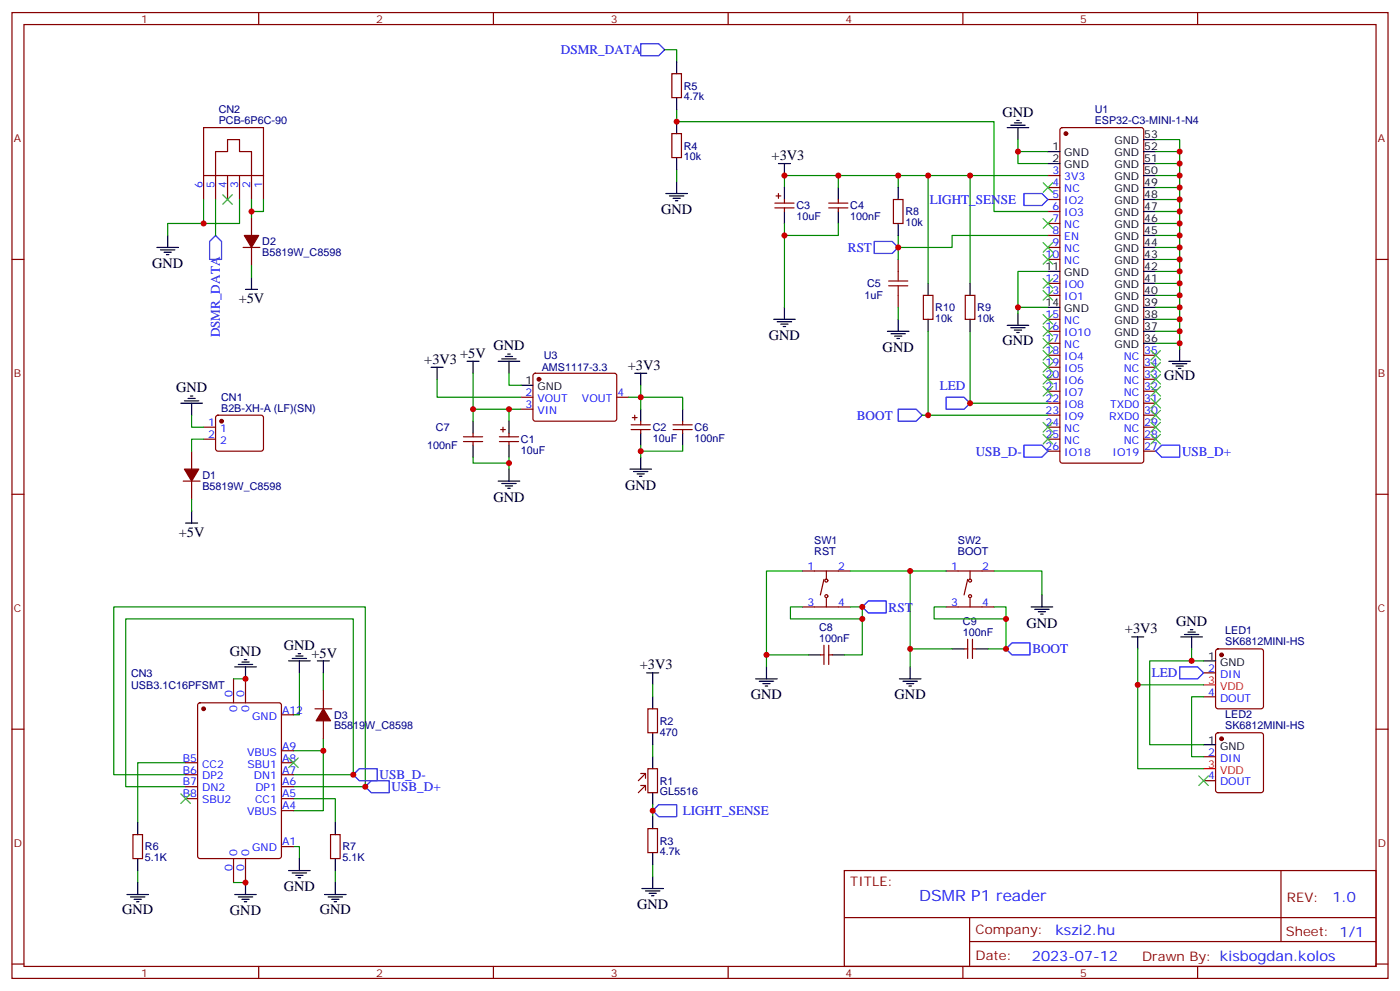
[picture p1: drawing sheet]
<svg xmlns="http://www.w3.org/2000/svg" width="412mm" height="292mm" viewBox="0 0 412 292" stroke-linecap="round" stroke-linejoin="round" font-family="sans-serif">
<g fill="none" stroke="#870000" stroke-width=".35">
<path d="M3.5 3.7h405.4v284.3h-405.4zM7.1 7.2h398.2v277.3h-398.2zM76.2 3.7v3.5M145.3 3.7v3.5M214.5 3.7v3.5M283.6 3.7v3.5M352.8 3.7v3.5M60 37.6h17.6v14.1h-17.6zM197.9 21.7h2.8v7.1h-2.8zM197.9 39.3h2.8v7.1h-2.8zM312.4 37.8l.5-.2h23.3l.6 .4 .1 97.6-.5 .7h-23.5l-.6-.4-.1-97.6zM60 51.7v7"/>
<path d="M63.5 58.7v-14.1h3.5v-3.5h3.6v3.5h3.5v14.1M67 51.7v7M70.6 51.7v7M77.6 51.7v7M228.2 59.8h5.7M228.6 57.7h1.4M229.3 57v1.4M231.1 58.7v1.1M244.1 59.8h5.7M246.9 58.7v1.1M263.2 58.7h2.8v7.1h-2.8zM308.7 51.7h3.5"/>
<path d="M308.7 55.2h3.5M308.7 58.7h3.5M3.5 76.4h3.6M71.6 72.8h5M74.1 64v5.3M74.1 72.8v5.3M228.2 61.2h5.7M231.1 61.2v1.1M244.1 61.2h5.7M246.9 61.2v1.1M264.6 76.4v3.5M308.7 76.4h3.5"/>
<path d="M308.7 62.3h3.5M308.7 65.8h3.5M308.7 69.3h3.5M308.7 72.8h3.5M405.3 76.4h3.6M264.6 87v3.5M272 87h2.8v7h-2.8zM284.3 87h2.9v7h-2.9zM308.7 83.4h3.5M308.7 87h3.5M308.7 94h3.5M308.7 97.5h3.5"/>
<path d="M153.5 116.9h3.5M157.2 110.1l.5-.2h23.5l.5 .7-.1 13-.6 .4-23.6-.1-.4-.6v-12.7zM181.7 116.9h3.5M308.7 101.1h3.5M308.7 104.6h3.5M308.7 108.1h3.5M308.7 111.7h3.5M308.7 115.2h3.5M308.7 118.7h3.5M336.9 104.6h3.5M336.9 108.1h3.5M336.9 111.7h3.5"/>
<path d="M336.9 115.2h3.5M336.9 118.7h3.5M56.4 132.8v5.3M60 125.8h3.5M60 129.3h3.5M63.7 122.4l.5-.2h12.7l.5 .2 .2 .5-.1 9.5-.6 .4h-13l-.4-.7v-9.2zM136.5 128.6h5.7M136.5 130h5.7M139.3 127.5v1.1M139.3 130v1.1M147.1 128.6h5.7M147.1 130h5.7"/>
<path d="M147.5 126.5h1.4M148.2 125.8v1.4M149.9 127.5v1.1M149.9 130v1.1M153.5 120.5h3.5M185.9 126.5h5.7M185.9 125.1h5.7M186.3 122.9h1.4M187 122.2v1.4M188.7 124v1.1M188.7 126.5v1M198.3 126.5h5.6"/>
<path d="M198.3 125.1h5.6M201.1 124v1.1M201.1 126.5v1M308.7 122.2h3.5M308.7 125.8h3.5M308.7 129.3h3.5M308.7 132.8h3.5M336.9 122.2h3.5M336.9 125.8h3.5M336.9 129.3h3.5M336.9 132.8h3.5M3.5 145.5h3.6"/>
<path d="M54 141.6h4.9M56.4 141.6v5.3M405.3 145.5h3.6M236.4 178.7h14.1M236.4 168.1h14.1M242.7 170.6l-1 4.6M243.4 168.1v2.5M243.4 176.2v2.5M278.7 178.7h14.1M278.7 168.1h14.1M285 170.6l-1 4.6M285.8 168.1v2.5"/>
<path d="M285.8 176.2v2.5M68.8 199.8v7.1M72.3 199.8v7.1M241.7 192.8h1M242.7 190v5.6M244.1 190v5.6M244.1 192.8h1.1M284 191h1M285 188.2v5.7M286.5 188.2v5.7M286.5 191h1M354.5 198.1h3.6"/>
<path d="M358.3 191.2l.5-.2h12.7l.5 .2 .2 .5v16.3l-.3 .5-.4 .2h-12.7l-.5-.3-.2-.4v-16.3zM3.5 214.7h3.6M58.4 207.1l.5-.2h23.3l.6 .4 .1 44.8-.5 .6-23.5 .1-.6-.5-.1-44.7zM82.9 210.4h3.5M92.8 208.7h4.9M95.2 203.4v5.3M95.2 212.2v5.3M190.9 208.7h2.8v7h-2.8zM354.5 205.1h3.6M358.3 215.9l.5-.2h12.7l.5 .2 .2 .5v16.3l-.3 .5-.4 .2h-12.7l-.5-.3-.2-.4v-16.3zM405.3 214.7h3.6M54.7 224.5h3.5"/>
<path d="M54.7 228.1h3.5M54.7 231.6h3.5M54.7 235.1h3.5M82.9 224.5h3.5M82.9 228.1h3.5M82.9 231.6h3.5M82.9 235.1h3.5M82.9 238.7h3.5M82.9 221h3.5M188.7 227.7h1.4v1.4M188.7 231.2h1.4v1.5M190.1 227.7l-2.1 2.1"/>
<path d="M190.1 231.2l-2.1 2.2M190.9 226.3h2.8v7.1h-2.8zM354.5 222.8h3.6M354.5 229.8h3.6M39.2 245.7h2.8v7.1h-2.8zM68.8 252.8v7M72.3 252.8v7M82.9 249.2h3.5M97.4 245.7h2.8v7.1h-2.8zM190.9 243.9h2.8v7.1h-2.8zM248.7 256.3h156.6v28.2h-156.6zM377.3 256.3v20.9"/>
<path d="M248.7 270.1h156.5M285.6 277.2h119.6M285.6 270.1v14.2M3.5 283.8h3.6M76.2 284.5v3.5M145.3 284.5v3.5M214.5 284.5v3.5M283.6 284.5v3.5M352.8 284.5v3.5M405.3 283.8h3.6"/>
<circle cx="243.4" cy="170.9" r=".44"/>
<circle cx="243.4" cy="175.5" r=".44"/>
<circle cx="285.7" cy="170.9" r=".44"/>
<circle cx="285.7" cy="175.5" r=".44"/>
</g>
<g fill="#870000" stroke="#870000" stroke-width=".35">
<path d="M95.2 208.7l2.2 3.5h-4.3z"/>
<path d="M54.3 138.1h4.3l-2.2 3.5z"/>
<path d="M72 69.3h4.2l-2.1 3.5z"/>
<circle cx="314" cy="39.3" r=".53"/>
<circle cx="60" cy="208.7" r=".53"/>
<circle cx="158.7" cy="111.7" r=".53"/>
<circle cx="359.8" cy="192.8" r=".53"/>
<circle cx="65.3" cy="124" r=".53"/>
<circle cx="359.8" cy="217.5" r=".53"/>
</g>
<g fill="none" stroke="#000" stroke-width=".35">
<path d="M199.3 18.2v3.5M199.3 28.8v3.5M199.3 35.8v3.5M296.7 37.6h6.3M297.7 36.9h4.3M298.8 36.2h2.1M299.5 35.5h.7M299.9 37.6v3.5M196.1 57h6.4M197.2 57.7h4.2M198.3 58.4h2.1M199 59.1h.7"/>
<path d="M199.3 46.4v3.5M199.3 53.4v3.6M229.3 48.2h3.5M231.1 48.2v3.5M231.1 55.2v3.5M246.9 55.2v3.5M264.6 55.2v3.5M308.7 44.6h3.5M308.7 48.2h3.5M336.9 44.6h3.5M336.9 48.2h3.5M336.9 58.7h3.5"/>
<path d="M336.9 55.2h3.5M336.9 51.7h3.5M336.9 41.1h3.5M46.2 72.8h6.4M47.3 73.6h4.2M48.3 74.3h2.1M49 75h.7M49.4 69.3v3.5M231.1 62.3v3.5M246.9 62.3v3.5M264.6 65.8v3.5M308.7 79.9h3.5"/>
<path d="M336.9 79.9h3.5M336.9 76.4h3.5M336.9 72.8h3.5M336.9 69.3h3.5M336.9 65.8h3.5M336.9 62.3h3.5M72.3 85.2h3.5M74.1 81.7v3.5M227.9 94h6.3M229 94.7h4.2M230 95.4h2.1M230.7 96.1h.7"/>
<path d="M231.1 90.5v3.5M261.4 97.5h6.4M262.5 98.2h4.2M263.5 99h2.1M264.2 99.7h.7M264.6 94v3.5M273.4 83.4v3.6M273.4 94v3.5M285.8 83.4v3.6M285.8 94v3.5M296.7 95.8h6.3M297.7 96.5h4.3"/>
<path d="M298.8 97.2h2.1M299.5 97.9h.7M299.9 92.3v3.5M308.7 90.5h3.5M336.9 90.5h3.5M336.9 97.5h3.5M336.9 94h3.5M336.9 87h3.5M336.9 83.4h3.5M53.3 118.7h6.3M54.3 118h4.3M55.4 117.3h2.1"/>
<path d="M56.1 116.6h.7M56.4 118.7v3.5M127 108.1h3.5M128.8 108.1v3.6M137.6 106.4h3.5M139.3 106.4v3.5M146.8 106.4h6.3M147.8 105.7h4.2M148.9 105h2.1M149.6 104.2h.7M149.9 106.4v3.5M153.5 113.4h3.5"/>
<path d="M187 109.9h3.5M188.7 109.9v3.5M336.9 101.1h3.5M344.3 106.4h6.4M345.4 107.1h4.2M346.4 107.8h2.1M347.1 108.5h.7M347.5 102.8v3.6M139.3 124v3.5M139.3 131.1v3.5M149.9 124v3.5M149.9 131.1v3.5"/>
<path d="M149.9 138.1v3.5M185.6 138.1h6.3M186.6 138.8h4.3M187.7 139.5h2.1M188.7 120.5v3.5M188.7 127.5v3.6M188.7 134.6v3.5M201.1 120.5v3.5M201.1 127.5v3.6M54.7 154h3.5M56.4 150.5v3.5M146.8 141.6h6.3"/>
<path d="M147.8 142.3h4.2M148.9 143.1h2.1M149.6 143.8h.7M188.4 140.2h.7M303.7 178.7h6.4M304.8 179.4h4.2M306.9 175.2v3.5M69.1 196.3h6.4M70.2 195.6h4.2M71.3 194.9h2.1M72 194.2h.7M72.3 196.3v3.5"/>
<path d="M85 194.6h6.4M86.1 193.9h4.2M87.1 193.1h2.2M87.8 192.4h.7M88.2 194.6v3.5M93.5 194.6h3.5M95.2 194.6v3.5M190.5 198.1h3.5M192.3 198.1v3.5M222.6 199.8h6.4M225.8 196.3v3.5M238.1 192.8h3.6"/>
<path d="M245.2 192.8h3.5M264.9 199.8h6.4M268.1 196.3v3.5M280.5 191h3.5M287.5 191h3.5M305.9 180.1h2.1M306.6 180.8h.7M333.4 187.5h3.5M335.1 187.5v3.5M347.8 187.5h6.4M348.9 186.8h4.2M350 186.1h2.1"/>
<path d="M350.7 185.4h.7M351 187.5v3.5M354.5 194.6h3.6M192.3 205.1v3.6M192.3 215.7v3.6M223.7 200.6h4.2M224.7 201.3h2.1M225.4 202h.7M266 200.6h4.2M267.1 201.3h2.1M267.8 202h.7M354.5 219.3h3.6"/>
<path d="M192.3 222.8v3.5M192.3 233.4v3.5M40.6 242.2v3.5M40.6 252.8v3.5M40.6 259.8v3.5M72.3 259.8v3.5M85 256.3h6.4M86.1 257h4.2M87.1 257.7h2.2M87.8 258.4h.7M88.2 252.8v3.5M98.8 242.2v3.5"/>
<path d="M98.8 252.8v3.5M98.8 259.8v3.5M192.3 240.4v3.5M192.3 251v3.5M192.3 258.1v3.5M37.4 263.3h6.3M38.5 264.1h4.2M39.5 264.8h2.1M40.2 265.5h.7M69.1 263.3h6.4M70.2 264.1h4.2M71.3 264.8h2.1"/>
<path d="M72 265.5h.7M95.6 263.3h6.4M96.7 264.1h4.2M97.7 264.8h2.1M98.4 265.5h.7M189.1 261.6h6.3M190.1 262.3h4.3M191.2 263h2.1M191.9 263.7h.7"/>
</g>
<g fill="none" stroke="#008700" stroke-width=".35">
<path d="M195.8 14.6h3.5v3.6M199.3 32.3v3.5h93.5v26.5h15.9M60 58.7v7.1M63.5 58.7v10.6M70.6 58.7v7.1h-21.2v3.5M74.1 58.7v5.3M77.6 58.7v3.6h-3.5M199.3 49.9v3.5M246.9 51.7v3.5M264.6 51.7v3.5M273.4 51.7v31.7M285.8 51.7v31.7"/>
<path d="M299.9 41.1v3.5h8.8M299.9 44.6v3.6h8.8M308.7 51.7h-77.6v3.5M340.4 41.1h7.1v61.7M340.4 44.6h7.1M340.4 48.2h7.1M340.4 51.7h7.1M340.4 55.2h7.1M340.4 58.7h7.1M74.1 78.1v3.6M231.1 65.8v24.7M246.9 65.8v3.5h-15.8"/>
<path d="M264.6 69.3v3.5h15.9v-3.5h28.2M264.6 72.8v3.6M308.7 79.9h-8.8v12.4M340.4 62.3h7.1M340.4 65.8h7.1M340.4 69.3h7.1M340.4 72.8h7.1M340.4 76.4h7.1M340.4 79.9h7.1M264.6 90.5v3.5M273.4 97.5v24.7M285.8 97.5v21.2h22.9"/>
<path d="M299.9 90.5h8.8M340.4 83.4h7.1M340.4 87h7.1M340.4 90.5h7.1M340.4 94h7.1M340.4 97.5h7.1M128.8 111.7v5.2h24.7M139.3 109.9v10.6h14.2M149.9 109.9v3.5h3.6M188.7 113.4v3.5h-3.5M340.4 101.1h7.1M56.4 122.2v3.6h3.6"/>
<path d="M60 129.3h-3.6v3.5M139.3 134.6v1.7h10.6M139.3 120.5v3.5M149.9 120.5v3.5M149.9 134.6v3.5M188.7 120.5v-3.6h12.4v3.6M188.7 131.1v3.5M201.1 131.1v1.7h-12.4M271.6 122.2h37.1M56.4 146.9v3.6M236.4 168.1h-10.6v28.2M236.4 178.7h-3.6v3.5h21.2v-3.5h-3.5"/>
<path d="M250.5 168.1h17.6M278.7 168.1h-10.6v28.2M278.7 178.7h-3.5v3.5h21.1v-3.5h-3.5M292.8 168.1h14.1v7.1M68.8 199.8h3.5M88.2 198.1v12.3h-1.8M95.2 198.1v5.3M225.8 192.8h12.3M254 182.2v10.6h-5.3M268.1 191h12.4M296.3 182.2v8.8h-5.3M335.1 191v10.6h19.4"/>
<path d="M351 191v3.6h3.5M351 194.6h-12.3v24.7h15.8M95.2 217.5v3.5M192.3 201.6v3.5M192.3 219.3v3.5M335.1 201.6v24.7h19.4M354.5 205.1h-3.5v17.7h3.5M54.7 224.5h-14.1v17.7M54.7 228.1h-21.2v-49.4h74.1v52.9h-21.2M86.4 221h8.8v17.7h-8.8M86.4 235.1h12.4v7.1M86.4 228.1h17.7v-45.9h-67.1v49.4h17.7"/>
<path d="M192.3 236.9v3.5M40.6 256.3v3.5M68.8 259.8h3.5M86.4 249.2h1.8v3.6M98.8 256.3v3.5M192.3 254.5v3.6"/>
</g>
<path d="M354.5 201.6h3.6M354.5 226.3h3.6" fill="none" stroke="#f00" stroke-width=".35"/>
<g fill="none" stroke="#00f" stroke-width=".35">
<path d="M188.7 12.9h5.3l1.8 1.7-1.8 1.8h-5.3zM301.6 57h5.3l1.8 1.7-1.8 1.8h-5.3zM63.5 69.3l1.8 1.8v5.3h-3.6v-5.3zM257.5 71.1h5.3l1.8 1.7-1.8 1.8h-5.3zM278.7 116.9h5.3l1.8 1.8-1.8 1.8h-5.3zM264.6 120.5h5.3l1.7 1.7-1.7 1.8h-5.3zM301.6 131.1h5.3l1.8 1.7-1.8 1.8h-5.3zM340.4 132.8l1.8-1.7h5.3v3.5h-5.3zM254 178.7l1.8-1.8h5.3v3.5h-5.3zM296.3 191l1.8-1.7h5.3v3.5h-5.3zM347.5 196.3h5.3l1.7 1.8-1.7 1.7h-5.3zM104.1 228.1l1.7-1.8h5.3v3.5h-5.3z"/>
<path d="M107.6 231.6l1.8-1.8h5.3v3.6h-5.3zM192.3 238.7l1.7-1.8h5.3v3.5h-5.3z"/>
</g>
<g fill="none" stroke="#3c3" stroke-width=".35">
<path d="M65.6 57.3l2.8 2.8M68.4 57.3l-2.8 2.8M307.3 53.8l2.8 2.8M310.1 53.8l-2.8 2.8M307.3 75l2.8 2.8M307.3 71.4l2.8 2.9M307.3 64.4l2.8 2.8M310.1 75l-2.8 2.8M310.1 71.4l-2.8 2.9M310.1 64.4l-2.8 2.8M307.3 99.7l2.8 2.8M307.3 92.6l2.8 2.8"/>
<path d="M307.3 82l2.8 2.8M307.3 85.5l2.8 2.9M307.3 96.1l2.8 2.9M310.1 99.7l-2.8 2.8M310.1 92.6l-2.8 2.8M310.1 82l-2.8 2.8M310.1 85.5l-2.8 2.9M310.1 96.1l-2.8 2.9M307.3 103.2l2.8 2.8M307.3 106.7l2.8 2.8M307.3 110.2l2.8 2.9M307.3 113.8l2.8 2.8"/>
<path d="M310.1 103.2l-2.8 2.8M310.1 106.7l-2.8 2.8M310.1 110.2l-2.8 2.9M310.1 113.8l-2.8 2.8M339 103.2l2.8 2.8M339 106.7l2.8 2.8M339 110.2l2.8 2.9M339 113.8l2.8 2.8M339 117.3l2.8 2.8M341.8 103.2l-2.8 2.8M341.8 106.7l-2.8 2.8M341.8 110.2l-2.8 2.9"/>
<path d="M341.8 113.8l-2.8 2.8M341.8 117.3l-2.8 2.8M307.3 127.9l2.8 2.8M307.3 124.4l2.8 2.8M310.1 127.9l-2.8 2.8M310.1 124.4l-2.8 2.8M339 124.4l2.8 2.8M339 127.9l2.8 2.8M339 120.8l2.8 2.8M341.8 124.4l-2.8 2.8M341.8 127.9l-2.8 2.8M341.8 120.8l-2.8 2.8"/>
<path d="M53.3 233.7l2.8 2.8M56.1 233.7l-2.8 2.8M85 223.1l2.8 2.9M87.8 223.1l-2.8 2.9M353.1 228.4l2.9 2.8M356 228.4l-2.9 2.8"/>
</g>
<path d="M264.6 79.9v2.8M261.8 84.1h5.6M261.8 82.7h5.6M264.6 84.1v2.9" fill="none" stroke="#a10000" stroke-width=".35"/>
<g fill="#c00">
<circle cx="95.3" cy="221" r=".88"/>
<circle cx="104.1" cy="228.1" r=".88"/>
<circle cx="107.6" cy="231.6" r=".88"/>
<circle cx="347.5" cy="44.6" r=".88"/>
<circle cx="347.5" cy="48.2" r=".88"/>
<circle cx="347.5" cy="51.7" r=".88"/>
<circle cx="347.5" cy="55.2" r=".88"/>
<circle cx="347.5" cy="58.7" r=".88"/>
<circle cx="347.5" cy="62.3" r=".88"/>
<circle cx="347.5" cy="65.8" r=".88"/>
<circle cx="347.5" cy="69.3" r=".88"/>
<circle cx="347.5" cy="72.8" r=".88"/>
<circle cx="347.5" cy="76.4" r=".88"/>
<circle cx="347.5" cy="79.9" r=".88"/>
<circle cx="347.5" cy="83.4" r=".88"/>
<circle cx="347.5" cy="87" r=".88"/>
<circle cx="347.5" cy="90.5" r=".88"/>
<circle cx="347.5" cy="94" r=".88"/>
<circle cx="347.5" cy="97.5" r=".88"/>
<circle cx="299.9" cy="90.5" r=".88"/>
<circle cx="72.3" cy="199.8" r=".88"/>
<circle cx="72.3" cy="259.8" r=".88"/>
<circle cx="60" cy="65.8" r=".88"/>
<circle cx="74.1" cy="62.3" r=".88"/>
<circle cx="149.9" cy="120.5" r=".88"/>
<circle cx="188.7" cy="116.9" r=".88"/>
<circle cx="299.9" cy="44.6" r=".88"/>
<circle cx="231.1" cy="69.3" r=".88"/>
<circle cx="246.9" cy="51.7" r=".88"/>
<circle cx="231.1" cy="51.7" r=".88"/>
<circle cx="264.6" cy="51.7" r=".88"/>
<circle cx="264.6" cy="72.8" r=".88"/>
<circle cx="285.8" cy="51.7" r=".88"/>
<circle cx="188.7" cy="132.8" r=".88"/>
<circle cx="139.3" cy="120.5" r=".88"/>
<circle cx="149.9" cy="136.3" r=".88"/>
<circle cx="192.3" cy="238.7" r=".88"/>
<circle cx="285.8" cy="118.7" r=".88"/>
<circle cx="225.8" cy="192.8" r=".88"/>
<circle cx="268.1" cy="191" r=".88"/>
<circle cx="268.1" cy="168.1" r=".88"/>
<circle cx="254" cy="182.2" r=".88"/>
<circle cx="254" cy="178.7" r=".88"/>
<circle cx="335.1" cy="201.6" r=".88"/>
<circle cx="351" cy="194.6" r=".88"/>
<circle cx="347.5" cy="101.1" r=".88"/>
<circle cx="199.3" cy="35.8" r=".88"/>
<circle cx="296.3" cy="182.2" r=".88"/>
<circle cx="296.3" cy="191" r=".88"/>
<circle cx="273.4" cy="122.2" r=".88"/>
<circle cx="273.4" cy="51.7" r=".88"/>
</g>
<text font-size="4.6" fill="#00f" x="270.8" y="265.3">DSMR P1 reader</text>
<g font-size="4.2">
<text x="295.3" y="34.4">GND</text>
<text x="227.3" y="47.1">+3V3</text>
<text x="194.7" y="63.1">GND</text>
<text x="44.8" y="78.8">GND</text>
<text x="70.3" y="89.2">+5V</text>
<text x="226.5" y="100.1">GND</text>
<text x="295.3" y="101.4">GND</text>
<text x="125" y="107">+3V3</text>
<text x="135.6" y="105.3">+5V</text>
<text x="145.3" y="103.1">GND</text>
<text x="260" y="103.6">GND</text>
<text x="185" y="108.8">+3V3</text>
<text x="342.9" y="112">GND</text>
<text x="51.9" y="115.5">GND</text>
<text x="145.3" y="147.7">GND</text>
<text x="184.1" y="144.2">GND</text>
<text x="52.7" y="158">+5V</text>
<text x="302.3" y="184.8">GND</text>
<text x="346.4" y="184.3">GND</text>
<text x="83.6" y="191.3">GND</text>
<text x="331.4" y="186.4">+3V3</text>
<text x="67.7" y="193.1">GND</text>
<text x="91.7" y="193.9">+5V</text>
<text x="188.5" y="197">+3V3</text>
<text x="221.2" y="205.9">GND</text>
<text x="263.5" y="205.9">GND</text>
<text x="83.6" y="262.4">GND</text>
<text x="36" y="269">GND</text>
<text x="67.7" y="269.4">GND</text>
<text x="94.2" y="269">GND</text>
<text x="187.7" y="267.7">GND</text>
</g>
<g font-size="4.2" fill="#00f">
<text x="392.5" y="265.6">1.0</text>
<text x="310.9" y="275.1">kszi2.hu</text>
<text x="304" y="282.9">2023-07-12</text>
</g>
<g font-size="3.9" fill="#00f">
<text x="165.2" y="15.9">DSMR_DATA</text>
<text x="273.9" y="60.1">LIGHT_SENSE</text>
<text x="249.8" y="74.1">RST</text>
<text x="64.8" y="99.4" transform="rotate(-90 64.8 99.4)">DSMR_DATA</text>
<text x="276.8" y="114.7">LED</text>
<text x="252.4" y="123.5">BOOT</text>
<text x="287.4" y="134.1">USB_D-</text>
<text x="348.2" y="134.1">USB_D+</text>
<text x="261.8" y="180">RST</text>
<text x="304.1" y="192.4">BOOT</text>
<text x="339.3" y="199.3">LED</text>
<text x="111.8" y="229.3">USB_D-</text>
<text x="115.4" y="232.8">USB_D+</text>
<text x="201.1" y="239.9">LIGHT_SENSE</text>
</g>
<g font-size="3.9" fill="#800">
<text x="250.5" y="260.9">TITLE:</text>
<text x="379.1" y="265.6">REV:</text>
<text x="287.4" y="275.1">Company:</text>
<text x="378.7" y="275.7">Sheet: 1/1</text>
<text x="287.4" y="282.8">Date:</text>
<text x="336.4" y="282.8">Drawn By: kisbogdan.kolos</text>
</g>
<g font-size="3.2" fill="#800">
<text x="41.6" y="6.7">1</text>
<text x="110.8" y="6.7">2</text>
<text x="179.9" y="6.7">3</text>
<text x="249.1" y="6.7">4</text>
<text x="318.2" y="6.7">5</text>
<text x="4.1" y="41.8">A</text>
<text x="405.9" y="41.8">A</text>
<text x="4.1" y="110.9">B</text>
<text x="405.9" y="110.9">B</text>
<text x="4.1" y="180.1">C</text>
<text x="405.9" y="180.1">C</text>
<text x="4.1" y="249.2">D</text>
<text x="405.9" y="249.2">D</text>
<text x="41.6" y="287.5">1</text>
<text x="110.8" y="287.5">2</text>
<text x="179.9" y="287.5">3</text>
<text x="249.1" y="287.5">4</text>
<text x="318.2" y="287.5">5</text>
</g>
<g font-size="3.2" fill="#000080">
<text x="201.4" y="29.5">4.7k</text>
<text x="201.4" y="26.4">R5</text>
<text x="64.4" y="33.3">CN2</text>
<text x="322.5" y="33.3">U1</text>
<text x="64.4" y="36.5">PCB-6P6C-90</text>
<text x="322.5" y="36.5">ESP32-C3-MINI-1-N4</text>
<text x="201.4" y="47.2">10k</text>
<text x="201.4" y="44">R4</text>
<text x="234.6" y="64.8">10uF</text>
<text x="234.6" y="61.6">C3</text>
<text x="250.5" y="64.8">100nF</text>
<text x="250.5" y="61.6">C4</text>
<text x="266.7" y="63.4">R8</text>
<text x="266.7" y="66.6">10k</text>
<text x="77.3" y="75.4">B5819W_C8598</text>
<text x="77.3" y="72.3">D2</text>
<text x="254.7" y="88.1">1uF</text>
<text x="255.4" y="84.6">C5</text>
<text x="275.5" y="94.8">10k</text>
<text x="275.5" y="91.7">R10</text>
<text x="287.9" y="94.8">10k</text>
<text x="287.9" y="91.7">R9</text>
<text x="160.2" y="105.7">U3</text>
<text x="159.6" y="109.2">AMS1117-3.3</text>
<text x="65.1" y="118">CN1</text>
<text x="65.1" y="121.2">B2B-XH-A (LF)(SN)</text>
<text x="128.4" y="126.9">C7</text>
<text x="153.5" y="130.5">C1</text>
<text x="192.3" y="130.1">10uF</text>
<text x="192.3" y="126.9">C2</text>
<text x="204.6" y="130.1">100nF</text>
<text x="204.6" y="126.9">C6</text>
<text x="125.9" y="132.2">100nF</text>
<text x="153.5" y="133.6">10uF</text>
<text x="59.6" y="141.1">D1</text>
<text x="59.6" y="144.2">B5819W_C8598</text>
<text x="239.9" y="160.3">SW1</text>
<text x="282.2" y="160.3">SW2</text>
<text x="239.9" y="163.5">RST</text>
<text x="282.2" y="163.5">BOOT</text>
<text x="241.3" y="185.7">C8</text>
<text x="283.6" y="184">C9</text>
<text x="241.3" y="188.9">100nF</text>
<text x="283.6" y="187.1">100nF</text>
<text x="360.9" y="189.9">SK6812MINI-HS</text>
<text x="360.9" y="186.8">LED1</text>
<text x="38.6" y="199.2">CN3</text>
<text x="38.7" y="202.8">USB3.1C16PFSMT</text>
<text x="98.4" y="214.7">B5819W_C8598</text>
<text x="98.4" y="211.6">D3</text>
<text x="194.4" y="213.3">R2</text>
<text x="360.9" y="214.6">SK6812MINI-HS</text>
<text x="360.9" y="211.5">LED2</text>
<text x="194.4" y="216.6">470</text>
<text x="194.4" y="231">R1</text>
<text x="194.4" y="234.2">GL5516</text>
<text x="42.7" y="250.4">R6</text>
<text x="100.9" y="250.4">R7</text>
<text x="194.4" y="251.8">4.7k</text>
<text x="194.4" y="248.6">R3</text>
<text x="42.7" y="253.6">5.1K</text>
<text x="100.9" y="253.6">5.1K</text>
</g>
<g font-size="3.2">
<text x="337.1" y="40.7">53</text>
<text x="310" y="44.3">1</text>
<text x="310" y="47.8">2</text>
<text x="313.5" y="46">GND</text>
<text x="328.3" y="46">GND</text>
<text x="328.3" y="42.5">GND</text>
<text x="337.1" y="47.8">51</text>
<text x="337.1" y="44.3">52</text>
<text x="313.5" y="49.6">GND</text>
<text x="328.3" y="53.1">GND</text>
<text x="328.3" y="49.6">GND</text>
<text x="337.1" y="51.3">50</text>
<text x="328.3" y="56.6">GND</text>
<text x="337.1" y="58.4">48</text>
<text x="337.1" y="54.9">49</text>
<text x="328.3" y="63.7">GND</text>
<text x="328.3" y="60.1">GND</text>
<text x="337.1" y="65.4">46</text>
<text x="337.1" y="61.9">47</text>
<text x="328.3" y="70.7">GND</text>
<text x="328.3" y="67.2">GND</text>
<text x="337.1" y="69">45</text>
<text x="328.3" y="77.8">GND</text>
<text x="328.3" y="74.3">GND</text>
<text x="337.1" y="76">43</text>
<text x="337.1" y="72.5">44</text>
<text x="308" y="79.6">11</text>
<text x="313.5" y="81.3">GND</text>
<text x="328.3" y="81.3">GND</text>
<text x="337.1" y="83.1">41</text>
<text x="337.1" y="79.6">42</text>
<text x="328.3" y="88.4">GND</text>
<text x="328.3" y="84.8">GND</text>
<text x="337.1" y="86.6">40</text>
<text x="308" y="90.1">14</text>
<text x="313.5" y="91.9">GND</text>
<text x="328.3" y="95.4">GND</text>
<text x="328.3" y="91.9">GND</text>
<text x="337.1" y="93.7">38</text>
<text x="337.1" y="90.1">39</text>
<text x="328.3" y="99">GND</text>
<text x="337.1" y="100.7">36</text>
<text x="337.1" y="97.2">37</text>
<text x="328.3" y="102.5">GND</text>
<text x="154.8" y="113.1">1</text>
<text x="158.3" y="114.8">GND</text>
<text x="355.9" y="194.2">1</text>
<text x="359.4" y="196">GND</text>
<text x="355.9" y="218.9">1</text>
<text x="359.4" y="220.7">GND</text>
</g>
<g font-size="3.2" fill="#00f">
<text x="310" y="51.3">3</text>
<text x="313.5" y="53.1">3V3</text>
<text x="59.6" y="55.5" transform="rotate(-90 59.6 55.5)">6</text>
<text x="63.1" y="55.5" transform="rotate(-90 63.1 55.5)">5</text>
<text x="66.7" y="55.5" transform="rotate(-90 66.7 55.5)">4</text>
<text x="70.2" y="55.5" transform="rotate(-90 70.2 55.5)">3</text>
<text x="73.7" y="55.5" transform="rotate(-90 73.7 55.5)">2</text>
<text x="77.3" y="55.5" transform="rotate(-90 77.3 55.5)">1</text>
<text x="310" y="54.9">4</text>
<text x="310" y="58.4">5</text>
<text x="313.5" y="56.6">NC</text>
<text x="310" y="61.9">6</text>
<text x="310" y="65.4">7</text>
<text x="313.5" y="60.1">IO2</text>
<text x="313.5" y="63.7">IO3</text>
<text x="310" y="69">8</text>
<text x="313.5" y="67.2">NC</text>
<text x="313.5" y="70.7">EN</text>
<text x="308" y="76">10</text>
<text x="310" y="72.5">9</text>
<text x="313.5" y="74.3">NC</text>
<text x="313.5" y="77.8">NC</text>
<text x="308" y="83.1">12</text>
<text x="308" y="86.6">13</text>
<text x="313.5" y="84.8">IO0</text>
<text x="313.5" y="88.4">IO1</text>
<text x="308" y="93.7">15</text>
<text x="313.5" y="95.4">NC</text>
<text x="308" y="97.2">16</text>
<text x="308" y="100.7">17</text>
<text x="313.5" y="99">IO10</text>
<text x="308" y="104.2">18</text>
<text x="308" y="107.8">19</text>
<text x="313.5" y="102.5">NC</text>
<text x="313.5" y="106">IO4</text>
<text x="331" y="106">NC</text>
<text x="337.1" y="107.8">34</text>
<text x="337.1" y="104.2">35</text>
<text x="308" y="111.3">20</text>
<text x="313.5" y="109.5">IO5</text>
<text x="313.5" y="113.1">IO6</text>
<text x="331" y="113.1">NC</text>
<text x="331" y="109.5">NC</text>
<text x="337.1" y="111.3">33</text>
<text x="154.8" y="116.6">2</text>
<text x="158.3" y="118.4">VOUT</text>
<text x="171.4" y="118.4">VOUT</text>
<text x="181.9" y="116.6">4</text>
<text x="308" y="114.8">21</text>
<text x="308" y="118.4">22</text>
<text x="313.5" y="116.6">IO7</text>
<text x="331" y="116.6">NC</text>
<text x="337.1" y="118.4">31</text>
<text x="337.1" y="114.8">32</text>
<text x="61.3" y="125.4">1</text>
<text x="154.8" y="120.1">3</text>
<text x="158.3" y="121.9">VIN</text>
<text x="308" y="121.9">23</text>
<text x="308" y="125.4">24</text>
<text x="313.5" y="120.1">IO8</text>
<text x="313.5" y="123.6">IO9</text>
<text x="326.8" y="123.6">RXD0</text>
<text x="327" y="120.1">TXD0</text>
<text x="337.1" y="125.4">29</text>
<text x="337.1" y="121.9">30</text>
<text x="61.3" y="128.9">2</text>
<text x="64.8" y="127.2">1</text>
<text x="64.8" y="130.7">2</text>
<text x="308" y="128.9">25</text>
<text x="313.5" y="127.2">NC</text>
<text x="313.5" y="130.7">NC</text>
<text x="331" y="130.7">NC</text>
<text x="331" y="127.2">NC</text>
<text x="337.1" y="128.9">28</text>
<text x="308" y="132.5">26</text>
<text x="313.5" y="134.2">IO18</text>
<text x="327.7" y="134.2">IO19</text>
<text x="337.1" y="132.5">27</text>
<text x="237.9" y="167.7">1</text>
<text x="246.9" y="167.7">2</text>
<text x="280.2" y="167.7">1</text>
<text x="289.3" y="167.7">2</text>
<text x="237.9" y="178.3">3</text>
<text x="246.9" y="178.3">4</text>
<text x="280.2" y="178.3">3</text>
<text x="289.3" y="178.3">4</text>
<text x="355.9" y="197.7">2</text>
<text x="359.4" y="199.5">DIN</text>
<text x="68.4" y="205.1" transform="rotate(-90 68.4 205.1)">0</text>
<text x="69.8" y="209.6" transform="rotate(-90 69.8 209.6)">0</text>
<text x="72" y="205.1" transform="rotate(-90 72 205.1)">0</text>
<text x="73.4" y="209.6" transform="rotate(-90 73.4 209.6)">0</text>
<text x="355.9" y="204.8">4</text>
<text x="359.4" y="206.6">DOUT</text>
<text x="74.3" y="211.8">GND</text>
<text x="83.1" y="210.1">A12</text>
<text x="83.1" y="220.7">A9</text>
<text x="53.8" y="224.2">B5</text>
<text x="53.8" y="227.7">B6</text>
<text x="59.5" y="226">CC2</text>
<text x="72.8" y="222.4">VBUS</text>
<text x="72.9" y="226">SBU1</text>
<text x="83.1" y="227.7">A7</text>
<text x="83.1" y="224.2">A8</text>
<text x="355.9" y="222.4">2</text>
<text x="359.4" y="224.2">DIN</text>
<text x="53.8" y="231.2">B7</text>
<text x="59.5" y="229.5">DP2</text>
<text x="59.5" y="233">DN2</text>
<text x="74.8" y="229.5">DN1</text>
<text x="75.2" y="233">DP1</text>
<text x="83.1" y="231.2">A6</text>
<text x="355.9" y="229.5">4</text>
<text x="359.4" y="231.2">DOUT</text>
<text x="53.8" y="234.8">B8</text>
<text x="59.5" y="236.5">SBU2</text>
<text x="75.1" y="236.5">CC1</text>
<text x="83.1" y="238.3">A4</text>
<text x="83.1" y="234.8">A5</text>
<text x="72.8" y="240.1">VBUS</text>
<text x="74.3" y="250.6">GND</text>
<text x="83.1" y="248.9">A1</text>
<text x="68.4" y="256.5" transform="rotate(-90 68.4 256.5)">0</text>
<text x="69.8" y="252.1" transform="rotate(-90 69.8 252.1)">0</text>
<text x="72" y="256.5" transform="rotate(-90 72 256.5)">0</text>
<text x="73.4" y="252.1" transform="rotate(-90 73.4 252.1)">0</text>
</g>
<g font-size="3.2" fill="#f00">
<text x="355.9" y="201.3">3</text>
<text x="359.4" y="203">VDD</text>
<text x="355.9" y="226">3</text>
<text x="359.4" y="227.7">VDD</text>
</g>
</svg>
